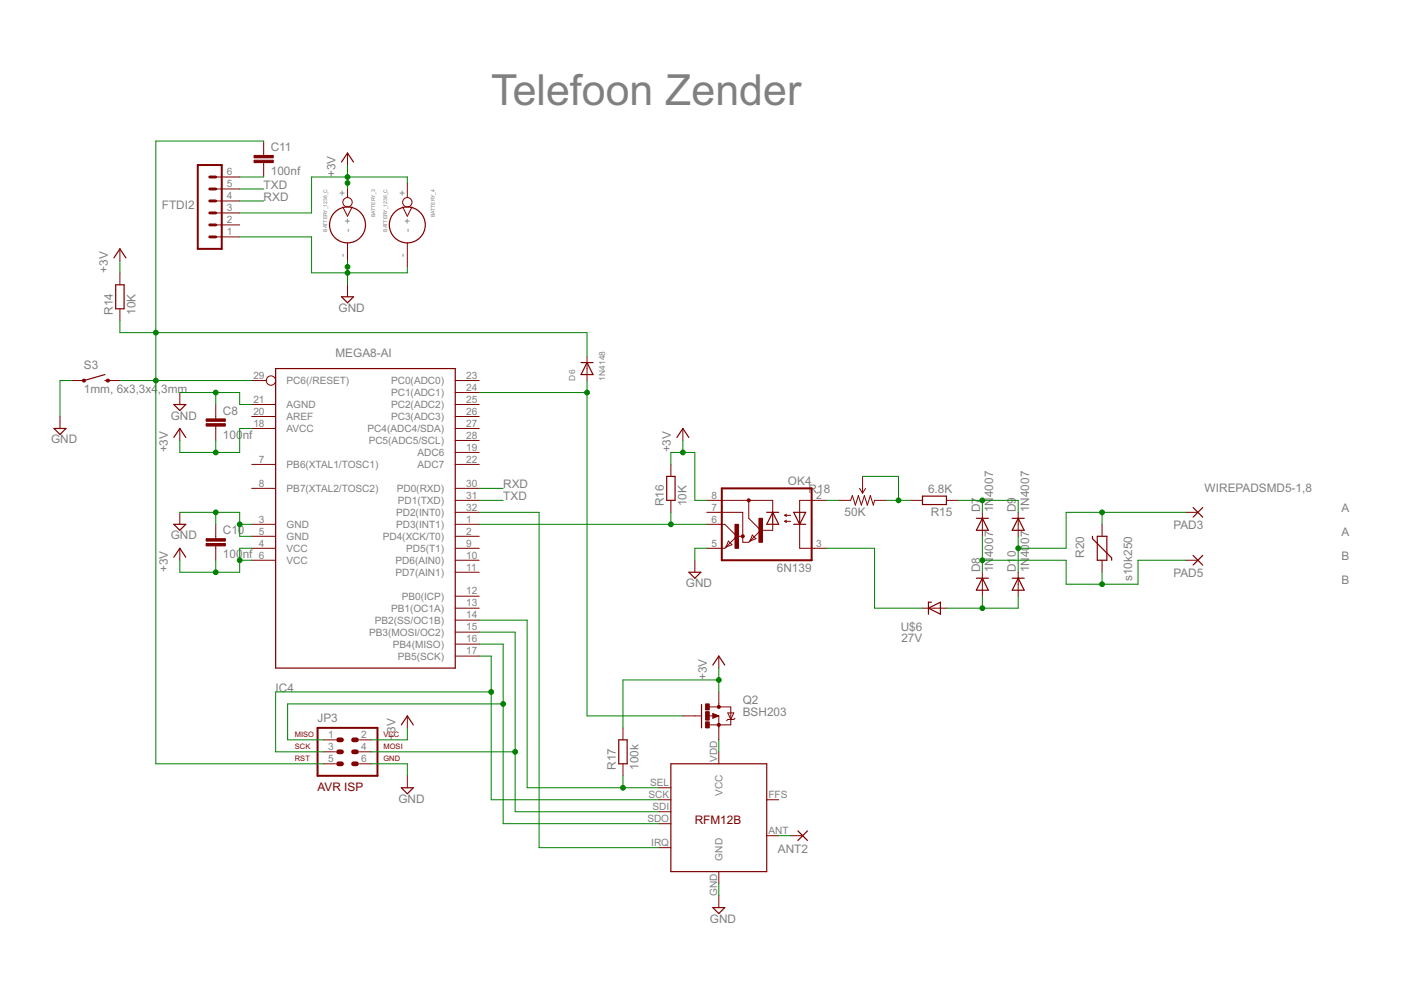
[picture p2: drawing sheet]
<svg xmlns="http://www.w3.org/2000/svg" width="297mm" height="210mm" viewBox="0 0 297 210" stroke-linecap="round" stroke-linejoin="round" font-family="sans-serif">
<path d="M41.9 35h5.1v17.8h-5.1zM153 103.5h19.1v15.3h-19.1zM67.3 154.3h12.7v10.2h-12.7z" fill="none" stroke="#800000" stroke-width=".42"/>
<path d="M44.5 37.5h1.2M44.5 45.1h1.2M44.5 47.7h1.2M44.5 50.2h1.2M44.5 40.1h1.2M44.5 42.6h1.2" fill="none" stroke="#800000" stroke-width=".61"/>
<g fill="none" stroke="#800000" stroke-width=".21">
<path d="M45.7 37.5h5.1M55.9 29.9v3.1M55.9 34.5v3M73.7 32.4v2.6M73.7 38.8v3.1M86.4 38.8v3.1M25.4 52.8v2.5M25.4 57.8v2.6M45.7 50.2h5.1M45.7 47.7h5.1M45.7 45.1h5.1M45.7 42.6h5.1"/>
<path d="M45.7 40.1h5.1M72.7 43.9l1 1.9 1-1.9M73.7 51.5v5.1M85.4 43.9l1 1.9 1-1.9M86.4 51.5v5.1M25.4 65.5v2.5M73.7 60.4v2.5M124.5 75.6v5.1M12.7 88.3v2.5M15.3 80.7h2.5M22.9 80.7h2.5M38.1 83.2v2.6"/>
<path d="M38.1 90.8v2.6M45.7 85.8v3M45.7 90.3v3.1M53.4 98.5h5M53.4 85.8h5M53.4 88.3h5M53.4 90.8h5M53.4 80.7h3.1M96.5 98.5h5.1M96.5 85.8h5.1M96.5 88.3h5.1M96.5 90.8h5.1"/>
<path d="M96.5 95.9h5.1M96.5 93.4h5.1M96.5 83.2h5.1M96.5 80.7h5.1M142.2 98.5v2.5M144.8 90.8v2.6M38.1 108.6v2.6M38.1 116.2v2.6M45.7 111.2v3M45.7 115.7v3.1M53.4 103.5h5M53.4 111.2h5"/>
<path d="M53.4 113.7h5M53.4 116.2h5M53.4 118.8h5M96.5 103.5h5.1M96.5 111.2h5.1M96.5 113.7h5.1M96.5 116.2h5.1M96.5 118.8h5.1M96.5 108.6h5.1M96.5 106.1h5.1M142.2 106.1v2.5M147.3 118.8v2.5"/>
<path d="M149.9 111.2h3.8l2.5 2.5M149.9 108.6h7.6v6.4h1.2l2.6-2.6M149.9 106.1h13.9v2.5M154.4 114.7l.8 .8-1.3 .5zM156.2 113.7h1.3M156.2 113.7l-2.5 2.5h-3.8M158.7 106.1v3.8l2.6 2.5M159.5 113.5l.8 .7-1.3 .5zM163.8 111.2v1.2h-2.5M166.4 109.3h1.2M166.4 109.3l.4 .2M166.4 110.5h1.2"/>
<path d="M166.4 110.5l.4 .3M166.8 109l-.4 .3M166.8 110.3l-.4 .2M169.5 111.2v5h5.8M175.3 106.1h-5.8v2.5M177.8 106.1h2.5l.4-1 .7 2 .6-2 .6 2 .7-2 .6 2 .6-2 .7 2 .2-1h2.6M182.2 103.5l.7 1.1M182.9 101v3.6M183.5 103.5l-.6 1.1M193 106.1h2.6M200.7 106.1h2.5M208.3 108.6v5.1"/>
<path d="M215.9 108.6v5.1M233.7 111.2v2.5M233.7 118.8v2.5M251.4 118.8h2.6M251.4 108.6h2.6M96.5 139.1h5.1M96.5 136.6h5.1M96.5 134h5.1M96.5 131.5h5.1M96.5 128.9h5.1M96.5 126.4h5.1M96.5 121.3h5.1"/>
<path d="M152.4 139.1v2.5M195.6 128.9h5.1M208.3 121.3v5.1M215.9 121.3v5.1M68.6 159.4h2.5M68.6 156.9h2.5M76.2 159.4h2.6M76.2 156.9h2.6M86.4 151.8v2.5M132.1 154.3v2.6M144.8 151.8h3.8M150.4 151.8h.9"/>
<path d="M150.4 149.9h4.5v3.8h-4.5M151.1 151.3l1.3 .5-1.3 .5zM152.4 146.7v3.2M152.4 151.8v5.1M152.4 159.4v2.5M154.3 151.2h1.3l-.7 1.3zM155.8 152.3l-.2 .2h-1.3l-.2 .3M68.6 161.9h2.5M76.2 161.9h2.6M86.4 164.5v2.5M132.1 161.9v2.6M139.7 167h2.5"/>
<path d="M139.7 169.6h2.5M139.7 172.1h2.5M139.7 174.6h2.5M139.7 179.7h2.5M162.6 177.2h2.5M162.6 169.6h2.5M167.6 177.2h2.6M152.4 184.8v2.5M152.4 189.9v2.5"/>
<circle cx="73.7" cy="42.9" r=".99"/>
<circle cx="86.4" cy="42.9" r=".99"/>
<circle cx="57.4" cy="80.7" r=".99"/>
</g>
<g fill="none" stroke="#800000" stroke-width=".25">
<path d="M72.4 34.4l1.3-2 1.3 2M24.2 54.7l1.2-1.9 1.3 1.9M22.2 79.4l-4.4 1.3M24.5 60.4h1.8v5.1h-1.8zM58.4 78.1h38.1v63.5h-38.1zM72.4 62.9h2.6l-1.3 1.3zM123.2 76.9h2.5M124.5 76.9l1.2 2.5h-2.5zM11.5 90.8h2.5l-1.3 1.3zM22.2 80.7h.7M36.9 85.8h2.5l-1.3 1.2zM36.9 92.8l1.2-2 1.3 2"/>
<path d="M143.5 92.8l1.3-2 1.2 2M36.9 111.2h2.5l-1.3 1.2zM36.9 118.2l1.2-2 1.3 2M141.4 101h1.7v5.1h-1.7zM162.6 108.6h2.5M163.8 108.6l1.3 2.6h-2.5zM163.8 108.6v2.6M168.3 108.6h2.5l-1.3 2.6zM168.3 111.2h2.5M169.5 108.6v2.6M195.6 105.2h5.1v1.8h-5.1zM207 109.9h2.5"/>
<path d="M208.3 109.9l1.2 2.5h-2.5zM214.6 109.9h2.5M215.9 109.9l1.2 2.5h-2.5zM231.6 113.7v.5l4.1 4.1v.5M232.6 113.7h2.1v5.1h-2.1zM253 107.6l2 2M253 117.8l2 2M255 107.6l-2 2M255 117.8l-2 2M146 121.3h2.6l-1.3 1.3zM196.8 128.9l2.6-1.2v2.5zM197.5 127.7h-.7v2.5"/>
<path d="M207 122.6h2.5M208.3 122.6l1.2 2.5h-2.5zM214.6 122.6h2.5M215.9 122.6l1.2 2.5h-2.5zM85.1 153.7l1.3-1.9 1.2 1.9M131.2 156.9h1.8v5h-1.8zM148.7 149.4v4.9M151.1 141l1.3-1.9 1.3 1.9M85.1 167h2.5l-1.2 1.3zM142.2 161.9h20.4v22.9h-20.4zM169.2 176.2l2 2M171.2 176.2l-2 2"/>
<path d="M151.1 192.4h2.6l-1.3 1.3z"/>
<circle cx="73.7" cy="47.7" r="3.8"/>
<circle cx="86.4" cy="47.7" r="3.8"/>
</g>
<path d="M71.8 156.9h.6M71.8 159.4h.6M75 156.9h.6M75 159.4h.6M71.8 161.9h.6M75 161.9h.6" fill="none" stroke="#800000" stroke-width="1"/>
<g fill="#800000" stroke="#800000" stroke-width=".21">
<circle cx="158.7" cy="106.1" r=".33"/>
<circle cx="157.5" cy="113.7" r=".33"/>
<circle cx="152.4" cy="153.7" r=".33"/>
<circle cx="152.4" cy="149.9" r=".33"/>
<circle cx="17.8" cy="80.7" r=".33"/>
<circle cx="22.9" cy="80.7" r=".33"/>
</g>
<g fill="#800000" stroke="#800000" stroke-width=".21">
<path d="M160.9 109.9h.8v5.1h-.8z"/>
<path d="M155.8 111.2h.8v5h-.8z"/>
<path d="M43.7 89.8h4.1v.5h-4.1z"/>
<path d="M43.7 88.8h4.1v.5h-4.1z"/>
<path d="M149.6 153.1h.8v1.2h-.8z"/>
<path d="M149.6 149.2h.8v1.3h-.8z"/>
<path d="M149.6 150.9h.8v1.8h-.8z"/>
<path d="M43.7 115.2h4.1v.5h-4.1z"/>
<path d="M43.7 114.2h4.1v.5h-4.1z"/>
<path d="M53.9 34h4v.5h-4z"/>
<path d="M53.9 33h4v.5h-4z"/>
</g>
<path d="M151.5 151.8h-.2v-.3l.8 .3-.8 .2" fill="none" stroke="#800000" stroke-width=".32"/>
<g fill="none" stroke="#008000" stroke-width=".21">
<path d="M50.8 37.5h5.1M55.9 29.9h-22.9v132h35.6M73.7 35v5.1M86.4 38.8v-1.3h-20.3v7.6h-15.3M25.4 55.3v2.5M50.8 50.2h15.3v7.6h20.3v-1.2M50.8 42.6h5.1M50.8 40.1h5.1M73.7 55.3v5.1M25.4 68v2.5h99.1v5.1M15.3 80.7h-2.6v7.6M25.4 80.7h28"/>
<path d="M38.1 83.2h12.7v2.6h2.6M45.7 83.2v2.6M45.7 93.4v2.5M53.4 90.8h-2.6v5.1h-12.7v-2.5M101.6 83.2h22.9M124.5 80.7v71.1h20.3M142.2 98.5v-2.6h5.1v10.2h2.6M144.8 93.4v2.5M38.1 108.6h12.7v5.1h2.6M45.7 108.6v2.6M45.7 118.8v2.5M50.8 111.2h2.6"/>
<path d="M50.8 118.8h2.6M53.4 116.2h-2.6v5.1h-12.7v-2.5M101.6 111.2h48.3M101.6 108.6h12.7v71.1h25.4M101.6 103.5h5.1M101.6 106.1h5.1M142.2 108.6v2.6M149.9 116.2h-2.6v2.6M175.3 116.2h10.1v12.7h10.2M175.3 106.1h2.5M182.9 101h7.6v5.1M188 106.1h5"/>
<path d="M203.2 106.1h12.7v2.5M208.3 118.8h17.7v5.1h15.3v-5.1h10.1M208.3 106.1v2.5M208.3 113.7v7.6M215.9 113.7v7.6M233.7 108.6v2.6M251.4 108.6h-25.4v7.6h-10.1M101.6 131.5h10.2v35.5h27.9M101.6 134h7.6v38.1h30.5M101.6 136.6h5.1v38h33M101.6 139.1h2.5v30.5h35.6M208.3 126.4v2.5"/>
<path d="M215.9 126.4v2.5h-15.2M233.7 121.3v2.6M78.8 159.4h30.4M86.4 154.3v2.6h-7.6M104.1 146.7h-45.7v12.7h10.2M106.7 149.2h-45.7v7.7h7.6M152.4 141.6v5.1M152.4 156.9v2.5M152.4 144.2h-20.3v10.1M78.8 161.9h7.6v2.6M132.1 164.5v2.5M165.1 177.2h2.5"/>
<path d="M152.4 187.3v2.6"/>
</g>
<g fill="#008000" stroke="#008000" stroke-width=".21">
<circle cx="73.7" cy="57.8" r=".51"/>
<circle cx="73.7" cy="56.6" r=".51"/>
<circle cx="45.7" cy="83.2" r=".51"/>
<circle cx="50.8" cy="111.2" r=".51"/>
<circle cx="45.7" cy="108.6" r=".51"/>
<circle cx="132.1" cy="167" r=".51"/>
<circle cx="33" cy="80.7" r=".51"/>
<circle cx="33" cy="70.5" r=".51"/>
<circle cx="144.8" cy="95.9" r=".51"/>
<circle cx="152.4" cy="144.2" r=".51"/>
<circle cx="73.7" cy="37.5" r=".51"/>
<circle cx="73.7" cy="38.8" r=".51"/>
<circle cx="45.7" cy="95.9" r=".51"/>
<circle cx="50.8" cy="118.8" r=".51"/>
<circle cx="45.7" cy="121.3" r=".51"/>
<circle cx="109.2" cy="159.4" r=".51"/>
<circle cx="106.7" cy="149.2" r=".51"/>
<circle cx="104.1" cy="146.7" r=".51"/>
<circle cx="142.2" cy="111.2" r=".51"/>
<circle cx="190.5" cy="106.1" r=".51"/>
<circle cx="124.5" cy="83.2" r=".51"/>
<circle cx="215.9" cy="116.2" r=".51"/>
<circle cx="233.7" cy="108.6" r=".51"/>
<circle cx="208.3" cy="118.8" r=".51"/>
<circle cx="233.7" cy="123.9" r=".51"/>
<circle cx="208.3" cy="128.9" r=".51"/>
<circle cx="208.3" cy="106.1" r=".51"/>
</g>
<text font-size="10.2" fill="#808080" x="104.1" y="22.3">Telefoon Zender</text>
<g font-size="2.8" fill="#808080">
<text x="57.4" y="32.1">C11</text>
<text x="55.9" y="40.1">TXD</text>
<text x="57.4" y="37.1">100nf</text>
<text x="71.1" y="37.5" transform="rotate(-90 71.1 37.5)">+3V</text>
<text x="34.3" y="44.4">FTDI2</text>
<text x="55.9" y="42.6">RXD</text>
<text x="22.9" y="57.8" transform="rotate(-90 22.9 57.8)">+3V</text>
<text x="23.9" y="66.7" transform="rotate(-90 23.9 66.7)">R14</text>
<text x="28.7" y="66.7" transform="rotate(-90 28.7 66.7)">10K</text>
<text x="71.8" y="66.1">GND</text>
<text x="71.1" y="75.6">MEGA8-AI</text>
<text x="17.8" y="83.2">1mm, 6x3,3x4</text>
<text x="17.8" y="78.2">S3</text>
<text x="33.5" y="83.2">,3mm</text>
<text x="36.2" y="88.9">GND</text>
<text x="47.3" y="87.9">C8</text>
<text x="10.8" y="94">GND</text>
<text x="35.6" y="95.9" transform="rotate(-90 35.6 95.9)">+3V</text>
<text x="47.3" y="93">100</text>
<text x="51.5" y="93">nf</text>
<text x="142.2" y="95.9" transform="rotate(-90 142.2 95.9)">+3V</text>
<text x="106.7" y="103.5">RXD</text>
<text x="106.7" y="106.1">TXD</text>
<text x="140.7" y="107.4" transform="rotate(-90 140.7 107.4)">R16</text>
<text x="145.5" y="107.4" transform="rotate(-90 145.5 107.4)">10K</text>
<text x="167.1" y="102.9">OK4</text>
<text x="171.4" y="104.6">R18</text>
<text x="196.8" y="104.6">6.8K</text>
<text x="210.6" y="105.4" transform="rotate(-90 210.6 105.4)">4007</text>
<text x="255.4" y="104.3">WIREPADSMD5-1,8</text>
<text x="47.3" y="113.3">C10</text>
<text x="179.1" y="109.4">50K</text>
<text x="197.3" y="109.4">R15</text>
<text x="207.8" y="108.6" transform="rotate(-90 207.8 108.6)">D7</text>
<text x="210.6" y="108.6" transform="rotate(-90 210.6 108.6)">1N</text>
<text x="215.4" y="108.6" transform="rotate(-90 215.4 108.6)">D9</text>
<text x="218.2" y="108.6" transform="rotate(-90 218.2 108.6)">1N4007</text>
<text x="248.8" y="112.3">PAD3</text>
<text x="284.5" y="108.6">A</text>
<text x="284.5" y="113.7">A</text>
<text x="36.2" y="114.3">GND</text>
<text x="47.3" y="118.4">100</text>
<text x="51.5" y="118.4">nf</text>
<text x="210.6" y="118.1" transform="rotate(-90 210.6 118.1)">4007</text>
<text x="215.4" y="118.1" transform="rotate(-90 215.4 118.1)">0</text>
<text x="218.2" y="118.1" transform="rotate(-90 218.2 118.1)">4007</text>
<text x="229.9" y="118.3" transform="rotate(-90 229.9 118.3)">R20</text>
<text x="284.5" y="118.8">B</text>
<text x="35.6" y="121.3" transform="rotate(-90 35.6 121.3)">+3V</text>
<text x="145.4" y="124.5">GND</text>
<text x="164.7" y="121.3">6N139</text>
<text x="207.8" y="121.3" transform="rotate(-90 207.8 121.3)">D8</text>
<text x="210.6" y="121.3" transform="rotate(-90 210.6 121.3)">1N</text>
<text x="215.4" y="121.3" transform="rotate(-90 215.4 121.3)">D1</text>
<text x="218.2" y="121.3" transform="rotate(-90 218.2 121.3)">1N</text>
<text x="240" y="123.2" transform="rotate(-90 240 123.2)">s10k250</text>
<text x="248.8" y="122.4">PAD5</text>
<text x="284.5" y="123.9">B</text>
<text x="191" y="133.7">U$6</text>
<text x="191.1" y="136">27V</text>
<text x="58.4" y="146.7">I</text>
<text x="59.1" y="146.7">C4</text>
<text x="149.9" y="144.2" transform="rotate(-90 149.9 144.2)">+3V</text>
<text x="157.5" y="149.3">Q2</text>
<text x="67.3" y="153.1">JP3</text>
<text x="157.5" y="151.8">BSH203</text>
<text x="83.8" y="156.9" transform="rotate(-90 83.8 156.9)">+3V</text>
<text x="130.6" y="163.2" transform="rotate(-90 130.6 163.2)">R17</text>
<text x="135.4" y="163.2" transform="rotate(-90 135.4 163.2)">100k</text>
<text x="84.5" y="170.2">GND</text>
<text x="164.9" y="180.8">ANT2</text>
<text x="150.5" y="195.6">GND</text>
</g>
<g font-size="2.8" fill="#800000">
<text x="67.3" y="167.7">AVR ISP</text>
<text x="147.3" y="174.6">RFM12B</text>
</g>
<g font-size="2.4" fill="#808080">
<text x="48.1" y="39.7">5</text>
<text x="48.1" y="37.2">6</text>
<text x="73.3" y="41.5" transform="rotate(-90 73.3 41.5)">+</text>
<text x="86" y="41.5" transform="rotate(-90 86 41.5)">+</text>
<text x="48.1" y="47.3">2</text>
<text x="48.1" y="44.8">3</text>
<text x="48.1" y="42.2">4</text>
<text x="48.1" y="49.9">1</text>
<text x="74.4" y="49.2" transform="rotate(-90 74.4 49.2)">- +</text>
<text x="87.1" y="49.2" transform="rotate(-90 87.1 49.2)">- +</text>
<text x="73.3" y="54.5" transform="rotate(-90 73.3 54.5)">-</text>
<text x="86" y="54.5" transform="rotate(-90 86 54.5)">-</text>
<text x="53.7" y="80.3">29</text>
<text x="60.8" y="81.5">PC6(/RESET)</text>
<text x="82.9" y="84">PC1(ADC1)</text>
<text x="82.9" y="81.5">PC0(ADC0)</text>
<text x="98.9" y="82.9">24</text>
<text x="98.9" y="80.3">23</text>
<text x="53.7" y="85.4">21</text>
<text x="53.7" y="88">20</text>
<text x="60.8" y="86.5">AGND</text>
<text x="60.8" y="89.1">AREF</text>
<text x="82.9" y="89.1">PC3(ADC3)</text>
<text x="82.9" y="86.5">PC2(ADC2)</text>
<text x="98.9" y="88">26</text>
<text x="98.9" y="85.4">25</text>
<text x="53.7" y="90.5">18</text>
<text x="60.8" y="91.6">AVCC</text>
<text x="77.9" y="91.6">PC4(ADC4/SDA)</text>
<text x="78.2" y="94.2">PC5(ADC5/SCL)</text>
<text x="98.9" y="95.6">19</text>
<text x="98.9" y="93">28</text>
<text x="98.9" y="90.5">27</text>
<text x="54.9" y="98.1">7</text>
<text x="60.8" y="99.2">PB6(XTAL1/TOSC1)</text>
<text x="88.5" y="99.2">ADC7</text>
<text x="88.5" y="96.7">ADC6</text>
<text x="98.9" y="98.1">22</text>
<text x="54.9" y="103.2">8</text>
<text x="60.8" y="104.3">PB7(XTAL2/TOSC2)</text>
<text x="84.1" y="104.3">PD0(RXD)</text>
<text x="84.3" y="106.8">PD1(TXD)</text>
<text x="98.9" y="105.7">31</text>
<text x="98.9" y="103.2">30</text>
<text x="150.9" y="105.7">8</text>
<text x="173.1" y="105.7">2</text>
<text x="54.9" y="110.8">3</text>
<text x="54.9" y="113.3">5</text>
<text x="60.8" y="111.9">GND</text>
<text x="84" y="111.9">PD3(INT1)</text>
<text x="84" y="109.4">PD2(INT0)</text>
<text x="98.9" y="113.3">2</text>
<text x="98.9" y="110.8">1</text>
<text x="98.9" y="108.3">32</text>
<text x="150.9" y="108.3">7</text>
<text x="150.9" y="110.8">6</text>
<text x="54.9" y="115.9">4</text>
<text x="54.9" y="118.4">6</text>
<text x="60.8" y="114.5">GND</text>
<text x="60.8" y="117">VCC</text>
<text x="60.8" y="119.5">VCC</text>
<text x="81.2" y="114.5">PD4(XCK/T0)</text>
<text x="83.9" y="119.5">PD6(AIN0)</text>
<text x="86.1" y="117">PD5(T1)</text>
<text x="98.9" y="118.4">10</text>
<text x="98.9" y="115.9">9</text>
<text x="150.9" y="115.9">5</text>
<text x="173.1" y="115.9">3</text>
<text x="83.9" y="122.1">PD7(AIN1)</text>
<text x="98.9" y="121">11</text>
<text x="82.9" y="129.7">PB1(OC1A)</text>
<text x="85.2" y="127.2">PB0(ICP)</text>
<text x="98.9" y="131.1">14</text>
<text x="98.9" y="128.6">13</text>
<text x="98.9" y="126">12</text>
<text x="78.3" y="134.8">PB3(MOSI/OC2)</text>
<text x="79.5" y="132.2">PB2(SS/OC1B)</text>
<text x="83.3" y="137.3">PB4(MISO)</text>
<text x="98.9" y="136.2">16</text>
<text x="98.9" y="133.7">15</text>
<text x="84.3" y="139.9">PB5(SCK)</text>
<text x="98.9" y="138.7">17</text>
<text x="69.6" y="159.1">3</text>
<text x="69.6" y="161.6">5</text>
<text x="69.6" y="156.5">1</text>
<text x="76.6" y="156.5">2</text>
<text x="76.6" y="161.6">6</text>
<text x="76.6" y="159.1">4</text>
<text x="152" y="161.6" transform="rotate(-90 152 161.6)">VDD</text>
<text x="137.9" y="166.7">SEL</text>
<text x="137.5" y="169.2">SCK</text>
<text x="138.3" y="171.8">SDI</text>
<text x="153.2" y="168.8" transform="rotate(-90 153.2 168.8)">VCC</text>
<text x="162.9" y="169.2">FFS</text>
<text x="137.2" y="174.3">SDO</text>
<text x="138.1" y="179.4">IRQ</text>
<text x="162.9" y="176.8">ANT</text>
<text x="153.2" y="182.5" transform="rotate(-90 153.2 182.5)">GND</text>
<text x="152" y="189.9" transform="rotate(-90 152 189.9)">GND</text>
</g>
<g font-size="2" fill="#808080">
<text x="121.9" y="80.7" transform="rotate(-90 121.9 80.7)">D6</text>
<text x="128.3" y="80.7" transform="rotate(-90 128.3 80.7)">1N4148</text>
</g>
<g font-size="1.8" fill="#800000">
<text x="62.5" y="158.8">SCK</text>
<text x="62.5" y="156.2">MISO</text>
<text x="62.5" y="161.3">RST</text>
<text x="81.3" y="158.8">MOSI</text>
<text x="81.3" y="156.2">VCC</text>
<text x="81.3" y="161.3">GND</text>
</g>
<g font-size="1.2" fill="#808080">
<text x="79.5" y="46" transform="rotate(-90 79.5 46)">BATTERY_3</text>
<text x="92.2" y="46" transform="rotate(-90 92.2 46)">BATTERY_4</text>
<text x="69.4" y="49.1" transform="rotate(-90 69.4 49.1)">BATTERY_1236_C</text>
<text x="82.1" y="49.1" transform="rotate(-90 82.1 49.1)">BATTERY_1236_C</text>
</g>
</svg>
